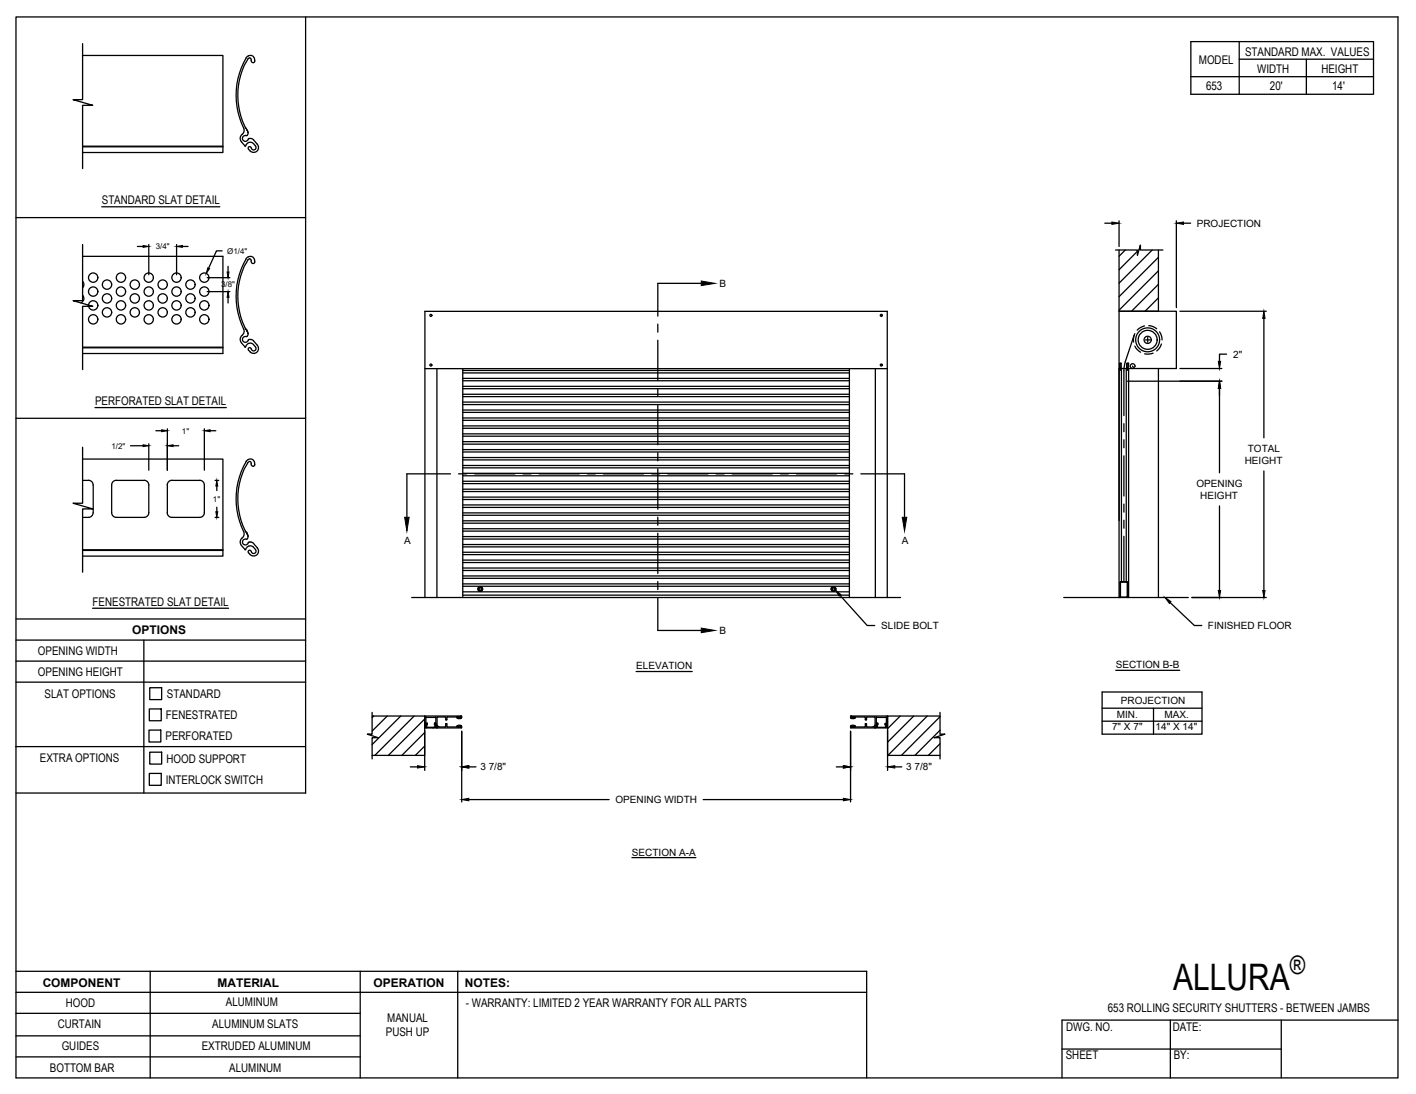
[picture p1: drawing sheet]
<svg xmlns="http://www.w3.org/2000/svg" width="279mm" height="216mm" viewBox="0 0 279 216" stroke-linecap="round" stroke-linejoin="round" font-family="sans-serif">
<!-- layer: ANNOTATIONS -->
<g fill="none" stroke="#000" stroke-width=".25">
<path d="M27.1 48.6h1.1M29.4 48.3v5.9M34.8 48.3v5.9M36 48.6h1.1M40.9 54.8h4.5M40.9 57.6h4.5M43.8 49.5h-1.1l-1.5 3.4M45 52.6v1.1M45 58.7v1.1M218 44h1.4M220.8 43.6v5M232.1 43.6v17.1"/>
<path d="M233.5 44h1.4M222.5 75.2h18.6M232.8 61.4h17.1M232.8 72.7h8.3M240.6 76.6v16.7M242 69.9h-1.4v1.4M249.4 62.8v23.6M25.8 88h2.4M29.4 87.6v5.2M30.8 85h1.1M33 84.6v8.2M34.1 88h1.2"/>
<path d="M40.3 84.6v8.2M41.5 85h1.1M42.4 94.8h.8M42.8 95.9v.9M240.6 99.8v16.7M249.4 92.9v23.6M42.4 102.1h.8M42.8 100.1v.9M165.8 117.5l5.3 5.9h1.5M230.9 118.9l4.8 4.5h1.4M235.2 117.9h14.7M125.5 132.5h11.1"/>
<path d="M217.5 136.6h19.7v8.3h-19.7zM217.5 139.8h19.7M220.2 132.3h12.6M227.6 139.8v5.1M81 151.3h1.4M83.8 144.2v7.8M91.1 144.3v14M92.5 151.3h1.4M92.5 157.8h27.7M138.7 157.8h27.7M165 151.3h1.4M167.8 144.3v14"/>
<path d="M175.1 144.2v7.8M176.6 151.3h1.3M217.5 142.3h19.7M124.7 169.2h12.6"/>
</g>
<g fill="#000" stroke="#000" stroke-width=".2">
<path d="M28.2 48.5l1.2 .1-1.2 .2zM34.8 48.6l1.2-.1v.3zM41 52.9l.3 .1-.6 1zM44.8 53.7h.4l-.2 1.1zM45 57.6l.2 1.1h-.4zM219.4 43.8l1.4 .2-1.4 .3zM232.1 44l1.4-.2v.5zM240.6 75.2l.3 1.4h-.5zM240.4 71.3h.5l-.3 1.4zM249.4 61.4l.2 1.4h-.4zM28.2 87.8l1.2 .2-1.2 .1zM31.9 84.8l1.1 .2-1.1 .2z"/>
<path d="M33 88l1.1-.2v.3zM40.3 85l1.2-.2v.4zM42.8 94.8l.2 1.1h-.4zM42.6 101h.4l-.2 1.1zM164.8 116.4l1.1 .9-.3 .3zM229.9 117.9l1.2 .8-.4 .4zM240.4 116.5h.5l-.3 1.4zM249.2 116.5h.4l-.2 1.4zM82.4 151.1l1.4 .2-1.4 .3zM91.1 151.3l1.4-.2v.5zM91.1 157.8l1.4-.3v.5zM166.4 151.1l1.4 .2-1.4 .3z"/>
<path d="M166.4 157.5l1.4 .3-1.4 .2zM175.1 151.3l1.5-.2v.5z"/>
</g>
<!-- layer: SECTION CUTS -->
<g fill="none" stroke="#000" stroke-width=".25">
<path d="M138.4 55.9h-8.6v6.5M129.8 64v1.6M129.8 67.1v8M129.8 76.7v1.6M129.8 79.8v8M88.9 93.5h-8.6v8.6M90.5 93.5h1.6M93.7 93.5h7.9M103.2 93.5h1.6M106.4 93.5h7.9M115.9 93.5h1.6M119.1 93.5h7.9"/>
<path d="M128.6 93.5h1.6M129.8 89.4v1.6M129.8 92.5v8M131.8 93.5h7.9M141.3 93.5h1.6M144.5 93.5h7.9M154 93.5h1.6M157.2 93.5h7.9M166.7 93.5h1.6M169.9 93.5h8.6v8.6M129.8 102.1v1.6M129.8 105.2v8"/>
<path d="M129.8 114.8v1.6M129.8 117.9v6.5h8.6"/>
</g>
<path d="M138.4 55.5l2.7 .4-2.7 .5zM79.8 102.1h.9l-.4 2.7zM178 102.1h.9l-.4 2.7zM138.4 124l2.7 .4-2.7 .5z" fill="#000" stroke="#000" stroke-width=".2"/>
<!-- layer: PUSH UP -->
<g fill="none" stroke="#000" stroke-width=".25">
<path d="M220.1 49.3h4.3v1.1l.6-2v.9h4.5M220.8 49.3v68.6M222 49.3l-1.2 1.3M224.4 49.6l-3.6 3.6M225 49l-.3 .3M227.4 49.3l-6.6 6.6M228.6 49.3v12.1h-7.8h11.3v11.3h-9.6M228.6 50.8l-7.8 7.7M228.6 53.4l-7.8 7.8M228.6 56.1l-5.3 5.3M228.6 58.8l-2.7 2.6M83.8 61.4h91.3"/>
<path d="M83.8 72.7h91.3M83.8 61.4v56.5M86.2 72.7v45.2M91.3 72.7v45.2M91.3 79.8h76.3M91.3 79.4h76.3M91.3 78.3h76.3M91.3 77.8h76.3M91.3 76.7h76.3M91.3 76.2h76.3M91.3 75.1h76.3M91.3 74.7h76.3"/>
<path d="M91.3 73.6h76.3M91.3 73.1h76.3M167.6 72.7v45.2M172.7 72.7v45.2M175.1 61.4v56.5M220.8 72.7h.5M220.9 71.7h.3v1h-.3zM220.9 72.7h.1M221.1 71.7l.1 1M221.3 72.7h1.4v45.2M221.3 72.7v42.1M222.2 72.7v42.1"/>
<path d="M222.3 72.7h.1M222.3 71.7h.4l-.1 1h-.3zM222.4 71.7l-.1 1M222.6 72.7h.1M223.5 72.3l.2 .2 .2-.1a.47 .47 0 0 0-.3-.6 .47 .47 0 0 0-.6 .4 .47 .47 0 0 0 .5 .5M223.8 66.2l-2 6.2v9.6M223.9 65.8l-.3 1 .1 .7M223.9 68.3l.5 .7 .7 .5M225.8 64.3l-.6 .3-.8 .6M226 67.1h.9M226.5 66.6v.9M226.7 64.3l.8 .2 .7 .4"/>
<path d="M227.5 69.7l-.9 .2-.8-.1M228.6 72.7v45.2M228.8 65.5l.3 .6 .2 1M229.2 67.9l-.3 .6-.7 .8M91.3 98.6h76.3M91.3 98.1h76.3M91.3 99.7h76.3M91.3 95.4h76.3M91.3 95h76.3M91.3 96.5h76.3M91.3 97h76.3M91.3 92.3h76.3"/>
<path d="M91.3 91.9h76.3M91.3 93.4h76.3M91.3 93.9h76.3M91.3 89.2h76.3M91.3 88.7h76.3M91.3 90.3h76.3M91.3 90.8h76.3M91.3 87.7h76.3M91.3 87.2h76.3M91.3 84.5h76.3M91.3 84.1h76.3M91.3 85.6h76.3"/>
<path d="M91.3 86.1h76.3M91.3 83h76.3M91.3 82.5h76.3M91.3 80.9h76.3M91.3 81.4h76.3M221.8 83.6v1.6M221.8 86.8v1.6M221.8 90v7.9M221.8 99.5v1.6M81.2 117.9h96.5M91.3 114.1h76.3M91.3 112.6h76.3"/>
<path d="M91.3 112.1h76.3M91.3 113.7h76.3M91.3 101.7h76.3M91.3 101.2h76.3M91.3 104.8h76.3M91.3 104.4h76.3M91.3 102.8h76.3M91.3 103.3h76.3M91.3 107.9h76.3M91.3 107.5h76.3M91.3 105.9h76.3M91.3 106.4h76.3"/>
<path d="M91.3 111h76.3M91.3 110.5h76.3M91.3 109h76.3M91.3 109.5h76.3M91.3 100.1h76.3M91.3 115.7h76.3M91.3 116.8h76.3M91.3 115.2h76.3M91.3 117.5h76.3M94.5 115.8h.5l.3 .4-.3 .4h-.5l-.2-.4zM164.2 115.8h.5l.2 .4-.2 .4h-.5l-.2-.4zM209.9 117.9h24.6"/>
<path d="M221 117.9h.1M221.2 114.9l-.1 .1M221.2 114.8l-.2 .2v2.9M221.2 114.9h1.2v2.9h-1.3v-2.8M221.2 114.8h1.3v3.1M221.8 102.7v1.5M221.8 105.8v8.9M222.5 117.9h.1M72.8 144.9l-.1 .1M73.4 141.3h10.4v7.8h-10.4M73.4 140.6v4.3h-.9l2.1 .7h-1.2v4.2M73.7 141.3l-.3 .3"/>
<path d="M76.4 141.3l-3 3M79.1 141.3l-5.7 5.6M81.7 141.3l-7.7 7.8M83.8 143.5h.1M83.8 141.9l-7.2 7.2M83.8 144.6l-4.5 4.5M83.8 147.2l-1.8 1.9M83.8 141.4v2.1M83.8 143.6h.1M83.8 141.3h.1M83.8 143.5h.3M83.8 143.7h2.4"/>
<path d="M84 143.5h-.1M84 143.3v.1M84 143.4v.1M84 143.1v.3M84 141.6v1.2M84.1 143l-.2 .2 .2 .2M84.1 143.1h.1M84.1 142.8h.1M84.1 141.6h.1M84.1 141.6h1.9M84.1 142.8h.2M84.1 143.1v.3"/>
<path d="M84.1 143.5h.1M84.1 143h.2M84.1 143.5h-.1M84.2 143.4h.1M84.2 143.4v.1M84.2 143.5h1.6M84.2 143.5l-.1 .2M84.3 143h.1M84.3 142.8h.1M84.3 142.8v.2M85.6 143.5l-.2 .2M85.7 142.8v.2"/>
<path d="M85.7 142.8h.1M85.7 143h.1M85.7 143h.3M85.7 142.8h.3M85.9 143.4l-.1 .1M85.9 143.4h.1M86 143.1l-.1 .3M86 143.5h.1M86 143.5h-.1M86 143.1h.1M86 143l.1 .2-.1 .2M86 141.6h.1"/>
<path d="M86 142.8h.1M86 143.5h.2M86 141.6v1.2M86 143.1l-.1 .1M86 143.1v.3M86 143.4v.1M86.2 143.6h.1M86.3 143.6l4.7 .1M86.4 141.5l-.2 .1v1.5l.4 .3M86.4 141.5h1.4l.1 .1 .1 .4h.2M86.5 143.4l.1 .1M88.1 142.8l.1 .1"/>
<path d="M88.1 142.8l-.2 .1v.5l-1.2 .1M88.2 143.3l.1 .2M88.2 141.6v.4M88.2 142.9v.4M88.3 141.5l-.1 .1M88.3 143.5l1.8-.1 .3-.1v.2M88.3 141.5h1.8l.1 .1M90.2 143.2l.3-.1 .5 .1M90.2 143.2l.3 .1-.1 .2M90.4 141.5h.1M90.4 141.6h.1M90.4 141.5v.1h-.2"/>
<path d="M90.8 141.5v.1M90.8 143.3v.1M90.8 143.4h.1M90.8 141.6h.1M90.8 143.3h.2M90.8 141.6h.2M90.9 143.4l-.5 .1M90.9 141.5h-.5l.1 .2h-.3l.6 .1 .2-.1M90.9 141.5l-.1 .2h.2M90.9 141.5h.1M90.9 141.5h-.5M91 141.3h-7.2"/>
<path d="M91 143.3l.1 .1M91 143.2l-.2 .1 .1 .1M91.1 141.6h-.1M91.1 143.6h-.1M91.1 141.4v.2M91.1 143.4v.2M167.8 141.6h.1M167.9 143.2l.2 .1-.1 .1M167.9 143.2l.2-.1 .6 .1M167.9 141.3l-.1 .3M167.9 143.3v.3M167.9 143.3l.2 .1"/>
<path d="M167.9 141.3h7.2M168 141.5h.6l-.2 .2h.3l-.6 .1-.2-.1h.2zM168 141.5h.1M168 143.4v.1M168 143.4h.1M168 141.5h.6M168 141.6h.1M168.1 141.5l-.2 .1M168.5 141.5v.1h.2M168.5 141.6h.1M168.7 143.2l-.3 .1 .2 .2-.6-.1M172.4 143.4l-1.3 .1-.1-.7h-.2v.5l-.2 .2-1.8-.1-.3-.1 .1 .2h-.6"/>
<path d="M172.5 141.5l.2 .1v1.5l-.3 .3M172.5 141.5h-1.4l-.2 .6-.2-.1 .1-.4-.2-.1h-1.8l-.1 .1M172.7 143.6l-4.8 .1M172.7 143.6h.1M172.7 143.5h.2M172.7 143.7h2.4M172.9 143.3v.1M172.9 143.5h-.1M172.9 141.6v1.2M172.9 143.4v.1M172.9 141.6h.1M172.9 142.8h.1"/>
<path d="M172.9 141.6h2M172.9 142.8h.3M172.9 143.1v.3M173 143l-.2 .2 .2 .2M173 143.5h.1M173 143.1h.1M173 143h.2M173 143.5h-.1M173 143.1v.3M173.1 143.4h.1M173.1 143.4v.1M173.1 143.5h1.6"/>
<path d="M173.2 142.8h.1M173.2 143h.1M173.2 142.8v.2M174.6 142.8v.2M174.6 143h.3M174.6 142.8h.3M174.7 143.5h.1M174.8 143.4v.1M174.8 143.4h.1M174.8 143l.1 .5M174.9 143.1l-.2 .3M174.9 143.5h.1"/>
<path d="M174.9 143.1v.3M174.9 143.1h.1M174.9 142.8h.1M174.9 141.6h.1M174.9 143.5h.2M174.9 141.6v1.2M174.9 143.4v.1M175.1 141.3v2.2M175.1 143.6h.1M177.6 141.3l-2.5 2.5M180.3 141.3l-5.2 5.2M183 141.3l-7.8 7.8"/>
<path d="M185.5 141.3h-10.4v7.8h10.4M185.5 140.6v4.3h1l-2.2 .7h1.2v4.2M185.5 141.4l-7.6 7.7M185.5 144.1l-5 5M185.5 146.8l-2.3 2.3"/>
<circle cx="85" cy="62.2" r=".2"/>
<circle cx="85" cy="72" r=".2"/>
<circle cx="173.9" cy="62.2" r=".2"/>
<circle cx="173.9" cy="72" r=".2"/>
<circle cx="221" cy="73" r=".1"/>
<circle cx="222.5" cy="73" r=".1"/>
<circle cx="226.5" cy="67.1" r="1.87"/>
<circle cx="226.5" cy="67.1" r="2.36"/>
<circle cx="226.5" cy="67.1" r=".71"/>
<circle cx="94.8" cy="116.2" r=".48"/>
<circle cx="94.8" cy="116.2" r=".24"/>
<circle cx="164.4" cy="116.2" r=".24"/>
<circle cx="164.5" cy="116.2" r=".48"/>
</g>
<!-- layer: DETAILS -->
<g fill="none" stroke="#000" stroke-width=".25">
<path d="M16.3 8.6v11.1h-1.9l3.9 1.1h-2v12.5M16.3 10.9h27.7v19.2h-27.7M48.5 11.4a.9 .9 0 0 1 1.3-.4 .9 .9 0 0 1 .3 1.3l-.1 .1a.64 .64 0 0 1-.5-.8l-.2-.2-.4 .2M48.6 11.4a15 15 0 0 0-.4 14.2l-.2 .7-.2 .2M48.9 11.6a13.9 13.9 0 0 0-.4 13.6M16.3 29h27.7M16.3 28.9h27.7M47.6 28l.8 .8a1.04 1.04 0 0 1 1.6-.5l.4 .5a.51 .51 0 0 1-.3 .8 .51 .51 0 0 1-.6-.6l-.2-.1-.3 .2v.4M47.8 26.5l-.4 .7 .2 .8M48.5 25.2v.1M48.6 25.3l.1 .3M48.6 26.8a.6 .6 0 0 0-.7 .5 .6 .6 0 0 0 .5 .6 .6 .6 0 0 0 .7-.5h.6l.3 .2"/>
<path d="M48.7 25.6l.2 .5a.47 .47 0 0 1-.3 .7M50 27.6l.8 .9a1 1 0 0 1-.3 1.5 1 1 0 0 1-1.4-.5M16.3 55.5a.92 .92 0 0 1 0 1.3M16.3 58.3a.92 .92 0 0 1-.3 1.5M16.3 48.3v11h-1.9l3.9 1.2h-2v12.4M16.3 50.6h27.7v19.2h-27.7M48.5 51.1a.9 .9 0 0 1 1.3-.4 .9 .9 0 0 1 .3 1.3h-.1a.64 .64 0 0 1-.5-.8l-.2-.1M48.6 51.1a14.9 14.9 0 0 0-.4 14.1 1.83 1.83 0 0 1-.7 1.4l-.1 .3a1.93 1.93 0 0 0 1 1.6M48.9 51.3a13.9 13.9 0 0 0-.4 13.6M49.3 51.1l-.4 .2M16.3 68.6h27.7M16.3 68.5h27.7"/>
<path d="M48.5 64.9v.1M48.6 65l.1 .3M48.6 66.4a.6 .6 0 0 0-.7 .5 .6 .6 0 0 0 .5 .7 .6 .6 0 0 0 .7-.6h.6l.3 .3M48.7 65.3l.3 .5-.2 .5M48.7 65.3h.1M48.8 66.3l-.2 .1M50 68a1.02 1.02 0 0 0-1.6 .5h-.1M50 67.3l.8 .8a1 1 0 0 1-.3 1.5 1 1 0 0 1-1.4-.5M50 68l.4 .5a.51 .51 0 0 1-.3 .8 .51 .51 0 0 1-.6-.6l-.2-.1-.3 .2v.3M16.3 88.3v11h-1.9l3.9 1.1h-2v12.5M16.3 90.6h27.7v19.1h-27.7M16.3 94.8h1.2"/>
<path d="M17.5 94.8a.92 .92 0 0 1 .9 .9M18.4 95.7v5.5M23 94.8a.92 .92 0 0 0-1 .9v5.5a.92 .92 0 0 0 1 .9M23 94.8h5.4M28.4 94.8a.92 .92 0 0 1 1 .9v5.5a.92 .92 0 0 1-1 .9M33.9 94.8a.89 .89 0 0 0-.9 .9v5.5a.92 .92 0 0 0 .9 .9h5.5a.92 .92 0 0 0 .9-.9v-5.5a.92 .92 0 0 0-.9-.9M33.9 94.8h5.5M48.5 91.1a.9 .9 0 0 1 1-.5 .9 .9 0 0 1 .7 .7M48.6 91.1a15 15 0 0 0-.4 14.1 1.75 1.75 0 0 1-.7 1.4l-.1 .3a1.96 1.96 0 0 0 .9 1.6l.2-.1M48.9 91.3a.38 .38 0 0 1 .6-.2 .38 .38 0 0 1 .1 .6l.2 .3h.3l.2-.2-.1-.5M48.9 91.3a13.9 13.9 0 0 0-.4 13.6M16.3 108.6h27.7"/>
<path d="M16.3 108.5h27.7M18.4 101.2a.92 .92 0 0 1-.9 .9h-1.2M23 102.1h5.4M48.5 104.8l.2 .5M48.5 108.5a.93 .93 0 0 1 1.5-.5l.4 .5a.48 .48 0 0 1-.1 .7 .48 .48 0 0 1-.7-.3M48.7 105.3l.2 .2M48.7 105.3h.1M48.9 105.5v.2M48.9 105.7a.46 .46 0 0 1-.1 .5 .46 .46 0 0 1-.4 .2 .6 .6 0 0 0-.5 .6 .6 .6 0 0 0 .6 .6 .6 .6 0 0 0 .6-.6l.8 .1a2.19 2.19 0 0 1 1 2.1 .96 .96 0 0 1-1.5 .2M49.1 109.1l.3 .4M49.6 108.8l-.1-.1-.4-.1-.1 .2v.3"/>
<circle cx="18.4" cy="57.5" r=".92"/>
<circle cx="18.4" cy="54.8" r=".92"/>
<circle cx="21.1" cy="56.2" r=".92"/>
<circle cx="21.1" cy="58.9" r=".92"/>
<circle cx="23.9" cy="54.8" r=".92"/>
<circle cx="23.9" cy="57.5" r=".92"/>
<circle cx="26.6" cy="58.9" r=".92"/>
<circle cx="26.6" cy="56.2" r=".92"/>
<circle cx="29.3" cy="57.5" r=".92"/>
<circle cx="29.3" cy="54.8" r=".92"/>
<circle cx="32.1" cy="56.2" r=".92"/>
<circle cx="32.1" cy="58.9" r=".92"/>
<circle cx="34.8" cy="57.5" r=".92"/>
<circle cx="34.8" cy="54.8" r=".92"/>
<circle cx="37.6" cy="56.2" r=".92"/>
<circle cx="37.6" cy="58.9" r=".92"/>
<circle cx="40.3" cy="54.8" r=".92"/>
<circle cx="40.3" cy="57.5" r=".92"/>
<circle cx="18.4" cy="60.3" r=".92"/>
<circle cx="18.4" cy="63" r=".92"/>
<circle cx="21.1" cy="61.6" r=".92"/>
<circle cx="23.9" cy="63" r=".92"/>
<circle cx="23.9" cy="60.3" r=".92"/>
<circle cx="26.6" cy="61.6" r=".92"/>
<circle cx="29.3" cy="63" r=".92"/>
<circle cx="29.3" cy="60.3" r=".92"/>
<circle cx="32.1" cy="61.6" r=".92"/>
<circle cx="34.8" cy="63" r=".92"/>
<circle cx="34.8" cy="60.3" r=".92"/>
<circle cx="37.6" cy="61.6" r=".92"/>
<circle cx="40.3" cy="63" r=".92"/>
<circle cx="40.3" cy="60.3" r=".92"/>
</g>
<!-- layer: TITLE BLOCK -->
<g fill="none" stroke="#000" stroke-width=".25">
<path d="M3.2 3.3h272.6v209.4h-272.6zM60.3 3.3v153.2h-57.1M235 8.2h36v10.4h-36zM235 15.1h36M244.5 11.7h26.5M244.5 8.2v10.4M3.2 42.9h57.1M20.1 40.8h23.3M3.2 82.6h57.1M18.8 80.4h25.8M3.2 130.5h57.1M3.2 134.6h57.1"/>
<path d="M3.2 126.3h57.1M3.2 122.2h57.1M18.3 120h26.8M28.4 126.3v30.2M29.5 139.9h2.3v2.3h-2.3zM29.5 135.7h2.4v2.4h-2.4zM3.1 147.3h57.1M29.4 144.1h2.3v2.3h-2.3zM29.5 152.6h2.3v2.4h-2.3zM29.5 148.4h2.4v2.4h-2.4zM3.2 200h67.9M3.2 195.8h167.8"/>
<path d="M3.2 191.7h167.8v21M29.6 191.7v21M71.1 191.7v21M90.3 191.7v21M3.2 208.6h67.9M3.2 204.4h67.9M209.6 207h43.2M230.9 201.3v11.4M252.8 201.3v11.4M275.8 201.3h-66.2v11.4"/>
</g>
<!-- layer: 0 -->
<path d="M257.8 11.7v6.9" fill="none" stroke="#000" stroke-width=".25"/>
<text font-size="7.2" x="231.5" y="195.5">ALLURA</text>
<text font-size="5" x="254.5" y="192.3">®</text>
<g font-size="2.4">
<text x="245.7" y="11.1">STANDARD MAX. VALUES</text>
<text x="236.6" y="12.7">MODEL</text>
<text x="238" y="17.8">653</text>
<text x="248.1" y="14.4">WIDTH</text>
<text x="250.6" y="17.8">20'</text>
<text x="260.7" y="14.4">HEIGHT</text>
<text x="262.8" y="17.8">14'</text>
<text x="20.1" y="40.3">STANDARD SLAT DETAIL</text>
<text x="18.8" y="79.9">PERFORATED SLAT DETAIL</text>
<text x="18.3" y="119.5">FENESTRATED SLAT DETAIL</text>
<text x="26.1" y="125">OPTIONS</text>
<text x="7.5" y="129.3">OPENING WIDTH</text>
<text x="7.5" y="133.4">OPENING HEIGHT</text>
<text x="8.8" y="137.8">SLAT OPTIONS</text>
<text x="32.9" y="137.8">STANDARD</text>
<text x="32.7" y="141.9">FENESTRATED</text>
<text x="32.7" y="146.1">PERFORATED</text>
<text x="7.9" y="150.5">EXTRA OPTIONS</text>
<text x="32.7" y="154.7">INTERLOCK SWITCH</text>
<text x="32.9" y="150.5">HOOD SUPPORT</text>
<text x="8.4" y="194.7">COMPONENT</text>
<text x="42.9" y="194.7">MATERIAL</text>
<text x="73.7" y="194.7">OPERATION</text>
<text x="91.7" y="194.7">NOTES:</text>
<text x="11.4" y="202.8">CURTAIN</text>
<text x="13" y="198.8">HOOD</text>
<text x="41.9" y="202.9">ALUMINUM SLATS</text>
<text x="44.6" y="198.6">ALUMINUM</text>
<text x="76.4" y="201.6">MANUAL</text>
<text x="91.9" y="198.6">- WARRANTY: LIMITED 2 YEAR WARRANTY FOR ALL PARTS</text>
<text x="210.4" y="203.6">DWG. NO.</text>
<text x="218.6" y="199.8">653 ROLLING SECURITY SHUTTERS - BETWEEN JAMBS</text>
<text x="231.4" y="203.4">DATE:</text>
<text x="12.2" y="207.3">GUIDES</text>
<text x="39.8" y="207.2">EXTRUDED ALUMINUM</text>
<text x="76.1" y="204.5">PUSH UP</text>
<text x="210.3" y="209.1">SHEET</text>
<text x="231.6" y="209">BY:</text>
<text x="9.8" y="211.5">BOTTOM BAR</text>
<text x="45.2" y="211.6">ALUMINUM</text>
</g>
<g font-size="2">
<text x="236.1" y="44.7">PROJECTION</text>
<text x="142" y="56.7">B</text>
<text x="243.3" y="70.6">2&quot;</text>
<text x="246.2" y="89.2">TOTAL</text>
<text x="245.6" y="91.6">HEIGHT</text>
<text x="236.1" y="96.1">OPENING</text>
<text x="236.8" y="98.5">HEIGHT</text>
<text x="79.8" y="107.4">A</text>
<text x="177.9" y="107.4">A</text>
<text x="142" y="125.2">B</text>
<text x="173.9" y="124.2">SLIDE BOLT</text>
<text x="238.3" y="124.2">FINISHED FLOOR</text>
<text x="220.2" y="131.9">SECTION B-B</text>
<text x="125.5" y="132.1">ELEVATION</text>
<text x="220.4" y="141.8">MIN.</text>
<text x="221.2" y="138.9">PROJECTION</text>
<text x="229.8" y="141.8">MAX.</text>
<text x="219.4" y="144.1">7&quot; X 7&quot;</text>
<text x="228" y="144.1">14&quot; X 14&quot;</text>
<text x="94.8" y="152">3 7/8&quot;</text>
<text x="178.8" y="152">3 7/8&quot;</text>
<text x="121.4" y="158.5">OPENING WIDTH</text>
<text x="124.7" y="168.8">SECTION A-A</text>
</g>
<g font-size="1.6">
<text x="30.7" y="49.2">3/4&quot;</text>
<text x="44.9" y="50">Ø1/4&quot;</text>
<text x="43.6" y="56.7">3/8&quot;</text>
<text x="22" y="88.5">1/2&quot;</text>
<text x="35.9" y="85.6">1&quot;</text>
<text x="42" y="99">1&quot;</text>
</g>
</svg>
